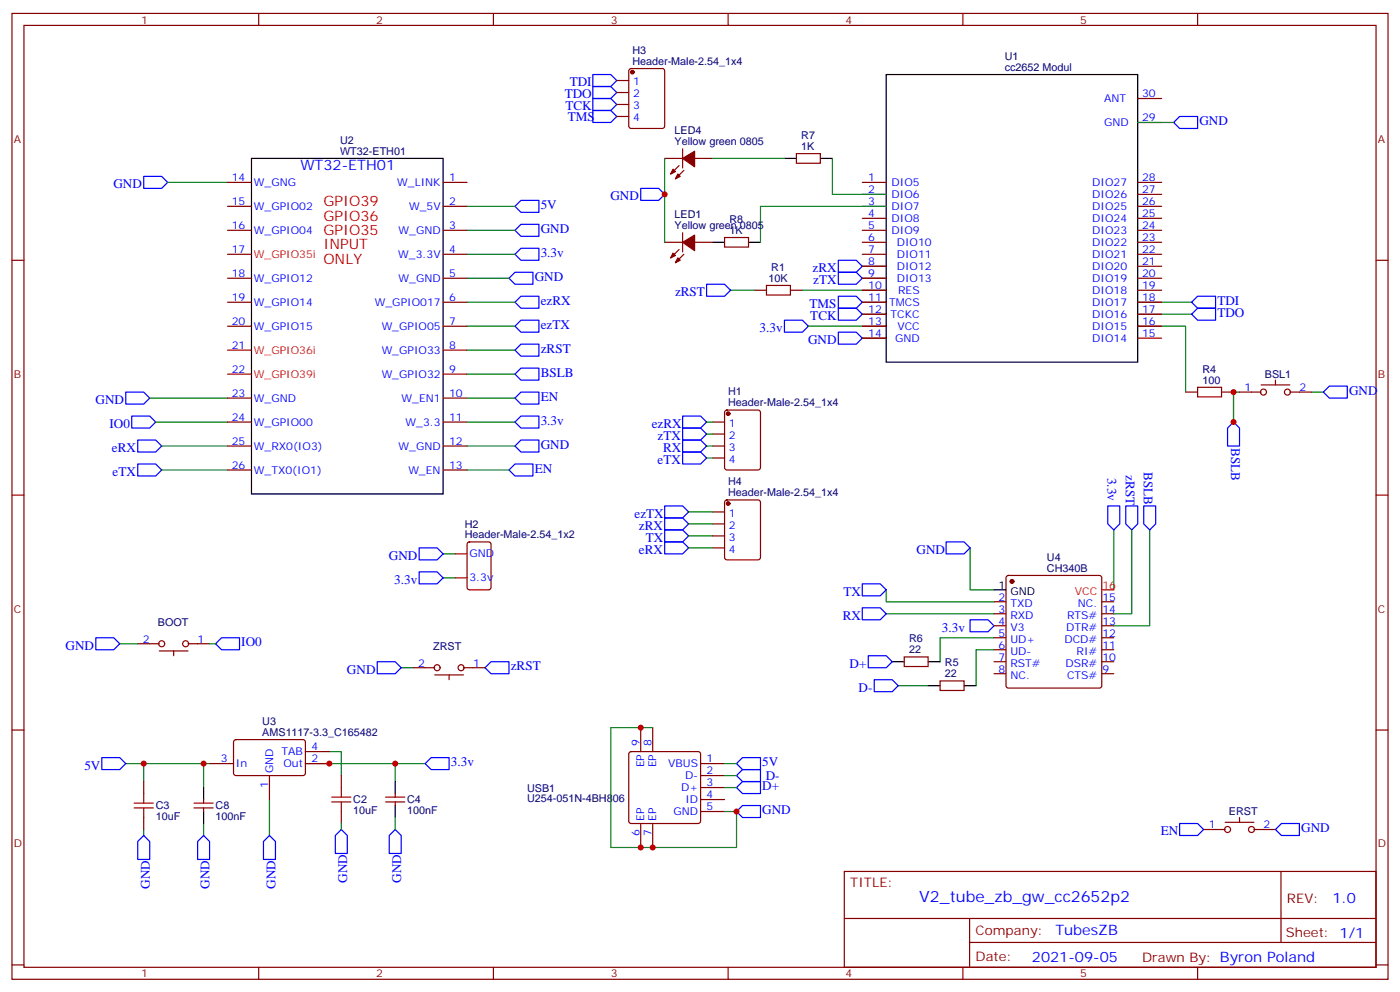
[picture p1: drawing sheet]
<svg xmlns="http://www.w3.org/2000/svg" width="412mm" height="292mm" viewBox="0 0 412 292" stroke-linecap="round" stroke-linejoin="round" font-family="sans-serif">
<g fill="none" stroke="#870000" stroke-width=".35">
<path d="M3.5 4h405.4v284.3h-405.4zM7.1 7.5h398.2v277.3h-398.2zM76.2 4v3.5M145.3 4v3.5M214.5 4v3.5M283.6 4v3.5M352.8 4v3.5M181.7 23.7h3.5M181.7 27.2h3.5M181.7 30.8h3.5M181.7 34.3h3.5M185.4 20.4l.5-.2h9.2l.6 .4 .1 16.5-.5 .7h-9.4l-.6-.4-.1-16.5z"/>
<path d="M335.1 36.1h7.1M335.1 29h7.1M67 53.7h7.1M130.5 53.7h7.1M195.8 46.6h5.3M200 48.8l-2.4 2.4M201.1 43.8v5.7M201.4 50.2l-2.4 2.4M204.6 46.6h5.3M234.6 45.2h7.1v2.8h-7.1zM254 53.7h7.1M254 57.2h7.1"/>
<path d="M335.1 53.7h7.1M335.1 57.2h7.1M3.5 76.6h3.6M67 60.7h7.1M67 67.8h7.1M67 74.9h7.1M130.5 60.7h7.1M130.5 67.8h7.1M130.5 74.9h7.1M195.8 71.3h5.3M200 73.4l-2.4 2.5M201.1 68.5v5.7"/>
<path d="M201.4 74.9l-2.4 2.4M204.6 71.3h5.3M213.4 69.9h7.1v2.8h-7.1zM254 60.7h7.1M254 64.3h7.1M254 67.8h7.1M254 71.3h7.1M254 74.9h7.1M254 78.4h7.1M335.1 60.7h7.1M335.1 64.3h7.1M335.1 67.8h7.1"/>
<path d="M335.1 71.3h7.1M335.1 74.9h7.1M335.1 78.4h7.1M405.3 76.6h3.6M67 81.9h7.1M67 89h7.1M67 96h7.1M130.5 81.9h7.1M130.5 89h7.1M130.5 96h7.1M222.2 85.4h3.6M232.8 85.4h3.6"/>
<path d="M254 85.4h7.1M254 81.9h7.1M254 89h7.1M254 92.5h7.1M254 96h7.1M254 99.6h7.1M335.1 85.4h7.1M335.1 81.9h7.1M335.1 89h7.1M335.1 92.5h7.1M335.1 96h7.1M335.1 99.6h7.1"/>
<path d="M67 103.1h7.1M67 110.1h7.1M67 117.2h7.1M130.5 103.1h7.1M130.5 110.1h7.1M130.5 117.2h7.1M349.2 115.4h3.6M359.8 115.4h3.6M365.1 115.4h6.4M371.5 113.3h8.4M375.7 111.9v1.4M379.9 115.4h6.4"/>
<path d="M67 124.2h7.1M67 131.3h7.1M67 138.4h7.1M130.5 124.2h7.1M130.5 131.3h7.1M130.5 138.4h7.1M209.9 124.2h3.5M209.9 131.3h3.5M209.9 127.8h3.5M209.9 134.8h3.5M213.7 120.9l.4-.2h9.2l.7 .5v16.5l-.4 .6-9.5 .1-.6-.5-.1-16.5zM3.5 145.8h3.6"/>
<path d="M137.8 159.7l.5-.2h5.6l.7 .5v12.9l-.4 .7h-5.9l-.7-.4v-13zM209.9 150.7h3.5M209.9 154.2h3.5M209.9 157.8h3.5M213.7 147.4l.4-.2h9.2l.7 .4v16.5l-.4 .7h-9.5l-.6-.4-.1-16.5zM405.3 145.8h3.6M134.1 163.1h3.5M134.1 170.1h3.5M209.9 161.3h3.5M292.8 177.2h3.5M296.6 169.6l.4-.2h26.8l.5 .2 .3 .5v31.8l-.3 .5-.5 .2h-26.8l-.5-.3-.2-.4v-31.8zM324.6 177.2h3.5"/>
<path d="M40.6 189.5h6.3M46.9 191.6h8.5M51.2 191.6v1.4M55.4 189.5h6.3M121.7 196.6h6.4M128.1 198.7h8.4M132.3 198.7v1.4M136.5 196.6h6.4M266.3 193.4h7.1v2.8h-7.1zM292.8 180.7h3.5M292.8 184.2h3.5M292.8 187.7h3.5"/>
<path d="M292.8 191.3h3.5M292.8 194.8h3.5M292.8 198.3h3.5M324.6 180.7h3.5M324.6 184.2h3.5M324.6 187.7h3.5M324.6 191.3h3.5M324.6 194.8h3.5M324.6 198.3h3.5M3.5 214.9h3.6M69 217.9l.5-.2 20 .1 .5 .6-.1 9.5-.6 .4h-20.1l-.4-.7v-9.2zM188.7 214.2v7.1"/>
<path d="M192.3 214.2v7.1M276.9 200.4h7.1v2.9h-7.1zM405.3 214.9h3.6M42.3 230.1v3.5M57.1 236.4h5.7M57.1 237.8h5.7M60 235.4v1M60 237.8v1.1M61.7 224.8h7.1M79.4 228.3v7.1M90 224.8h7M90 221.3h7"/>
<path d="M100.5 228.3v3.5M100.5 238.9v3.5M113.6 234.7h5.6M113.6 236.1h5.6M116.4 233.6v1.1M116.4 236.1v1M185.4 221.5l.5-.2h19.8l.5 .2 .2 .5v19.7l-.3 .5-.4 .2h-19.8l-.5-.2-.2-.5v-19.7zM206.4 224.8h7M206.4 238.9h7M206.4 235.4h7M206.4 231.8h7M206.4 228.3h7"/>
<path d="M42.3 240.7v3.5M188.7 242.4v7.1M192.3 242.4v7.1M248.7 256.5h156.6v28.3h-156.6zM354.5 244.2h6.4M360.9 242.1h8.5M365.1 240.7v1.4M369.4 244.2h6.3M377.3 256.6v20.8M248.7 270.4h156.5M285.6 277.4h119.6M285.6 270.4v14.1"/>
<path d="M3.5 284.1h3.6M76.2 284.8v3.5M145.3 284.8v3.5M214.5 284.8v3.5M283.6 284.8v3.5M352.8 284.8v3.5M405.3 284.1h3.6"/>
<circle cx="372.2" cy="115.4" r=".88"/>
<circle cx="379.2" cy="115.4" r=".88"/>
<circle cx="47.6" cy="189.5" r=".88"/>
<circle cx="54.7" cy="189.5" r=".88"/>
<circle cx="128.8" cy="196.6" r=".88"/>
<circle cx="135.8" cy="196.6" r=".88"/>
<circle cx="361.6" cy="244.2" r=".88"/>
<circle cx="368.7" cy="244.2" r=".88"/>
</g>
<g fill="none" stroke="#00f" stroke-width=".35">
<path d="M174.6 21.9h5.3l1.8 1.8-1.8 1.8h-5.3zM174.6 25.5h5.3l1.8 1.7-1.8 1.8h-5.3zM174.6 32.5h5.3l1.8 1.8-1.8 1.8h-5.3zM174.6 29h5.3l1.8 1.8-1.8 1.7h-5.3zM345.7 36.1l1.8-1.8h5.3v3.5h-5.3zM42.3 51.9h5.3l1.8 1.8-1.8 1.8h-5.3zM188.7 55.5h5.3l1.8 1.7-1.8 1.8h-5.3zM151.7 60.7l1.8-1.7h5.2v3.5h-5.2zM151.7 67.8l1.8-1.8h5.2v3.6h-5.2zM151.7 74.9l1.8-1.8h5.2v3.5h-5.2zM246.9 76.6h5.3l1.8 1.8-1.8 1.8h-5.3zM149.9 81.9l1.8-1.7h5.3v3.5h-5.3z"/>
<path d="M151.7 89l1.8-1.8h5.2v3.5h-5.2zM151.7 96l1.8-1.7h5.2v3.5h-5.2zM208.1 83.7h5.3l1.8 1.7-1.8 1.8h-5.3zM231.1 94.3h5.3l1.7 1.7-1.7 1.8h-5.3zM246.9 87.2h5.3l1.8 1.8-1.8 1.7h-5.3zM246.9 90.7h5.3l1.8 1.8-1.8 1.8h-5.3zM246.9 80.2h5.3l1.8 1.7-1.8 1.8h-5.3zM246.9 97.8h5.3l1.8 1.8-1.8 1.7h-5.3zM351 89l1.8-1.8h5.3v3.5h-5.3zM351 92.5l1.8-1.8h5.3v3.6h-5.3zM37 115.4h5.3l1.8 1.8-1.8 1.8h-5.3zM151.7 110.1l1.8-1.7h5.2v3.5h-5.2z"/>
<path d="M151.7 117.2l1.8-1.8h5.2v3.6h-5.2zM153.5 101.3h5.2v3.5h-5.2l-1.8-1.7zM389.8 115.4l1.8-1.7h5.3v3.5h-5.3zM38.8 122.5h5.3l1.8 1.7-1.8 1.8h-5.3zM40.6 129.5h5.3l1.7 1.8-1.7 1.8h-5.3zM40.6 136.6h5.3l1.7 1.8-1.7 1.7h-5.3zM149.9 138.4l1.8-1.8h5.3v3.5h-5.3zM151.7 124.2l1.8-1.7h5.2v3.5h-5.2zM151.7 131.3l1.8-1.8h5.2v3.6h-5.2zM201.1 129.5h5.3l1.7 1.8-1.7 1.8h-5.3zM201.1 122.5h5.3l1.7 1.7-1.7 1.8h-5.3zM201.1 126h5.3l1.7 1.8-1.7 1.7h-5.3z"/>
<path d="M201.1 133.1h5.3l1.7 1.7-1.7 1.8h-5.3zM361.6 126l1.8-1.8 1.7 1.8v5.3h-3.5zM195.8 156h5.3l1.7 1.8-1.7 1.7h-5.3zM195.8 159.5h5.3l1.7 1.8-1.7 1.8h-5.3zM195.8 152.5h5.3l1.7 1.7-1.7 1.8h-5.3zM195.8 148.9h5.3l1.7 1.8-1.7 1.8h-5.3zM278.7 159.5h5.3l1.8 1.8-1.8 1.8h-5.3zM326.3 148.9h3.5v5.3l-1.7 1.8-1.8-1.8zM331.6 148.9h3.5v5.3l-1.7 1.8-1.8-1.8zM336.9 148.9h3.5v5.3l-1.7 1.8-1.8-1.8zM123.5 168.3h5.3l1.7 1.8-1.7 1.8h-5.3zM123.5 161.3h5.3l1.7 1.8-1.7 1.7h-5.3z"/>
<path d="M254 171.9h5.3l1.8 1.7-1.8 1.8h-5.3zM254 178.9h5.3l1.8 1.8-1.8 1.8h-5.3zM28.2 187.7h5.3l1.8 1.8-1.8 1.8h-5.3zM63.5 189.5l1.8-1.8h5.3v3.6h-5.3zM111.1 194.8h5.3l1.8 1.8-1.8 1.7h-5.3zM142.9 196.6l1.7-1.8h5.3v3.5h-5.3zM255.8 193h5.3l1.7 1.8-1.7 1.8h-5.3zM285.8 182.5h5.2l1.8 1.7-1.8 1.8h-5.2zM257.5 200.1h5.3l1.8 1.8-1.8 1.7h-5.3zM30 223h5.3l1.7 1.8-1.7 1.8h-5.3zM125.2 224.8l1.8-1.8h5.3v3.6h-5.3zM217 228.3l1.7-1.7h5.3v3.5h-5.3z"/>
<path d="M217 231.8l1.7-1.7h5.3v3.5h-5.3zM217 224.8l1.7-1.8h5.3v3.6h-5.3zM217 238.9l1.7-1.8h5.3v3.6h-5.3zM42.3 246l1.8 1.7v5.3h-3.5v-5.3zM60 246l1.7 1.7v5.3h-3.5v-5.3zM79.4 246l1.7 1.7v5.3h-3.5v-5.3zM100.5 244.2l1.8 1.8v5.2h-3.5v-5.2zM116.4 244.2l1.8 1.8v5.2h-3.5v-5.2zM347.5 242.4h5.3l1.7 1.8-1.7 1.8h-5.3zM375.7 244.2l1.8-1.8h5.3v3.6h-5.3z"/>
</g>
<path d="M225.8 84h7v2.9h-7zM352.8 114h7v2.8h-7zM39.5 236.4h5.7M39.5 237.8h5.7M42.3 233.6v2.8M42.3 237.8v2.9M97.7 234.7h5.7M97.7 236.1h5.7M100.5 231.8v2.9M100.5 236.1v2.8" fill="none" stroke="#a10000" stroke-width=".35"/>
<g fill="none" stroke="#008700" stroke-width=".35">
<path d="M335.1 36.1h10.6M49.4 53.7h17.6M195.8 46.6v24.7M209.9 46.6h21.2M245.2 46.6v10.6h15.9M137.6 74.9h14.1M137.6 67.8h14.1M137.6 60.7h14.1M254 78.4h7.1M261.1 60.7h-37.1v10.6M137.6 89h14.1M137.6 81.9h12.3"/>
<path d="M137.6 96h14.1M215.2 85.4h7M236.4 85.4h24.7M238.1 96h23M254 89h7.1M254 92.5h7.1M254 81.9h7.1M254 99.6h7.1M335.1 96h14.1v19.4M335.1 89h15.9M335.1 92.5h15.9M44.1 117.2h22.9"/>
<path d="M137.6 103.1h14.1M137.6 110.1h14.1M137.6 117.2h14.1M363.4 115.4v8.8v-8.8h1.7M386.3 115.4h3.5M45.9 124.2h21.1M47.6 131.3h19.4M47.6 138.4h19.4M137.6 124.2h14.1M137.6 131.3h14.1M137.6 138.4h12.3M208.1 124.2h1.8"/>
<path d="M208.1 131.3h1.8M208.1 134.8h1.8M208.1 127.8h1.8M202.8 157.8h7.1M202.8 150.7h7.1M202.8 154.2h7.1M328.1 156v17.6M333.4 156v24.7h-5.3M338.7 156v28.2h-10.6M130.5 170.1h3.6M130.5 163.1h3.6M202.8 161.3h7.1"/>
<path d="M261.1 173.6v3.6h31.7M285.8 161.3v12.3h7M35.3 189.5h5.3M61.7 189.5h1.8M118.2 196.6h3.5M261.1 180.7h31.7M292.8 191.3h-5.3v10.6M292.8 187.7h-15.9v7.1M192.3 214.2h-12.4v35.3h37.1v-10.6h-3.6M264.6 201.9h8.8M37 224.8h24.7M42.3 224.8v5.3"/>
<path d="M60 224.8v7M79.4 235.4v10.6M90 224.8h35.2M97 221.3h3.5v7M116.4 224.8v5.3M213.4 224.8h3.6M213.4 228.3h3.6M213.4 231.8h3.6M42.3 244.2v1.8M60 242.4v3.6M100.5 242.4v1.8M116.4 240.7v3.5"/>
</g>
<g fill="none" stroke="#000" stroke-width=".35">
<path d="M261.1 21.9h74v84.7h-74zM74.1 46.6h56.4v98.8h-56.4zM231.1 46.6h3.5M241.7 46.6h3.5M209.9 71.3h3.5M220.5 71.3h3.5M292.8 173.6h3.5M262.8 194.8h3.5M273.4 194.8h3.5M273.4 201.9h3.5M284 201.9h3.5M60 231.8v3.6"/>
<path d="M60 238.9v3.5M116.4 230.1v3.5M116.4 237.1v3.6"/>
</g>
<g fill="#870000" stroke="#870000" stroke-width=".35">
<path d="M198.3 49.8l.7 .7-1.4 .7z"/>
<path d="M199.7 51.2l.7 .7-1.4 .7z"/>
<path d="M201.1 46.6l3.5-2.1v4.6z"/>
<path d="M198.3 74.5l.7 .7-1.4 .7z"/>
<path d="M199.7 75.9l.7 .7-1.4 .7z"/>
<path d="M201.1 71.3l3.5-2.1v4.6z"/>
<circle cx="214.5" cy="121.8" r=".53"/>
<circle cx="214.5" cy="148.2" r=".53"/>
<circle cx="186.3" cy="21.2" r=".53"/>
<circle cx="298.1" cy="171.2" r=".53"/>
</g>
<path d="M324.6 173.6h3.5" fill="none" stroke="#f00" stroke-width=".35"/>
<g fill="#c00">
<circle cx="363.4" cy="124.2" r=".88"/>
<circle cx="363.4" cy="115.4" r=".88"/>
<circle cx="97" cy="224.8" r=".88"/>
<circle cx="116.4" cy="224.8" r=".88"/>
<circle cx="60" cy="224.8" r=".88"/>
<circle cx="42.3" cy="224.8" r=".88"/>
<circle cx="195.8" cy="57.2" r=".88"/>
<circle cx="188.7" cy="214.2" r=".88"/>
<circle cx="217" cy="238.9" r=".88"/>
<circle cx="188.7" cy="249.5" r=".88"/>
<circle cx="192.3" cy="249.5" r=".88"/>
</g>
<text font-size="4.6" fill="#00f" x="270.8" y="265.6">V2_tube_zb_gw_cc2652p2</text>
<g font-size="4.2" fill="#00f">
<text x="88.5" y="50.2">WT32-ETH01</text>
<text x="392.5" y="265.8">1.0</text>
<text x="310.9" y="275.4">TubesZB</text>
<text x="304" y="283.2">2021-09-05</text>
</g>
<g font-size="4.2" fill="#f00">
<text x="95.2" y="60.7">GPIO39</text>
<text x="95.2" y="65">GPIO36</text>
<text x="95.2" y="69.2">GPIO35</text>
<text x="95.2" y="73.4">INPUT</text>
<text x="95.2" y="77.7">ONLY</text>
</g>
<g font-size="3.9" fill="#00f">
<text x="166.4" y="28.9">TDO</text>
<text x="167.8" y="25.4">TDI</text>
<text x="166.6" y="32.4">TCK</text>
<text x="167.2" y="35.5">TMS</text>
<text x="353.3" y="36.8">GND</text>
<text x="33.4" y="55.5">GND</text>
<text x="179.8" y="59">GND</text>
<text x="159.3" y="61.5">5V</text>
<text x="159.3" y="68.6">GND</text>
<text x="159.3" y="75.6">3.3v</text>
<text x="157.5" y="82.7">GND</text>
<text x="239.4" y="80.2">zRX</text>
<text x="239.5" y="83.7">zTX</text>
<text x="159.3" y="89.8">ezRX</text>
<text x="198.8" y="87.2">zRST</text>
<text x="358.6" y="89.7">TDI</text>
<text x="238.5" y="90.7">TMS</text>
<text x="238.7" y="94.3">TCK</text>
<text x="358.6" y="93.2">TDO</text>
<text x="159.3" y="96.8">ezTX</text>
<text x="223.7" y="97.8">3.3v</text>
<text x="238" y="101.3">GND</text>
<text x="159.3" y="103.9">zRST</text>
<text x="159.3" y="110.9">BSLB</text>
<text x="28.1" y="119">GND</text>
<text x="159.3" y="118">EN</text>
<text x="397.4" y="116.1">GND</text>
<text x="159.3" y="125">3.3v</text>
<text x="32.3" y="126">IO0</text>
<text x="192" y="126">ezRX</text>
<text x="193.7" y="129.5">zTX</text>
<text x="362.7" y="131.8" transform="rotate(90 362.7 131.8)">BSLB</text>
<text x="33" y="133.1">eRX</text>
<text x="159.3" y="132.1">GND</text>
<text x="193.7" y="136.6">eTX</text>
<text x="195.3" y="133.1">RX</text>
<text x="33.2" y="140.1">eTX</text>
<text x="157.5" y="139.1">EN</text>
<text x="326.3" y="140.7" transform="rotate(90 326.3 140.7)">3.3v</text>
<text x="331.6" y="139.8" transform="rotate(90 331.6 139.8)">zRST</text>
<text x="336.9" y="139" transform="rotate(90 336.9 139)">BSLB</text>
<text x="186.9" y="152.5">ezTX</text>
<text x="188.2" y="156">zRX</text>
<text x="190.2" y="159.6">TX</text>
<text x="114.6" y="164.8">GND</text>
<text x="188.2" y="163.1">eRX</text>
<text x="270" y="163.1">GND</text>
<text x="116.2" y="171.9">3.3v</text>
<text x="248.5" y="175.4">TX</text>
<text x="248.2" y="182.5">RX</text>
<text x="19.3" y="191.3">GND</text>
<text x="71.1" y="190.3">IO0</text>
<text x="277.5" y="186">3.3v</text>
<text x="150.5" y="197.4">zRST</text>
<text x="250.3" y="196.6">D+</text>
<text x="102.2" y="198.3">GND</text>
<text x="252.9" y="203.6">D-</text>
<text x="24.8" y="226.6">5V</text>
<text x="132.8" y="225.6">3.3v</text>
<text x="224.5" y="225.6">5V</text>
<text x="224.5" y="232.6">D+</text>
<text x="225.6" y="229.6">D-</text>
<text x="224.5" y="239.7">GND</text>
<text x="341.9" y="245.9">EN</text>
<text x="383.3" y="245">GND</text>
<text x="44.1" y="261.7" transform="rotate(-90 44.1 261.7)">GND</text>
<text x="61.7" y="261.7" transform="rotate(-90 61.7 261.7)">GND</text>
<text x="81.1" y="261.7" transform="rotate(-90 81.1 261.7)">GND</text>
<text x="102.3" y="259.9" transform="rotate(-90 102.3 259.9)">GND</text>
<text x="118.2" y="259.9" transform="rotate(-90 118.2 259.9)">GND</text>
</g>
<g font-size="3.9" fill="#800">
<text x="250.5" y="261.1">TITLE:</text>
<text x="379.1" y="265.8">REV:</text>
<text x="287.4" y="275.3">Company:</text>
<text x="378.7" y="275.9">Sheet: 1/1</text>
<text x="287.4" y="283">Date:</text>
<text x="336.4" y="283.1">Drawn By: Byron Poland</text>
</g>
<g font-size="3.2" fill="#800">
<text x="41.6" y="6.9">1</text>
<text x="110.8" y="6.9">2</text>
<text x="179.9" y="6.9">3</text>
<text x="249.1" y="6.9">4</text>
<text x="318.2" y="6.9">5</text>
<text x="4.1" y="42.1">A</text>
<text x="405.9" y="42.1">A</text>
<text x="4.1" y="111.2">B</text>
<text x="405.9" y="111.2">B</text>
<text x="4.1" y="180.3">C</text>
<text x="405.9" y="180.3">C</text>
<text x="4.1" y="249.5">D</text>
<text x="405.9" y="249.5">D</text>
<text x="41.6" y="287.8">1</text>
<text x="110.8" y="287.8">2</text>
<text x="179.9" y="287.8">3</text>
<text x="249.1" y="287.8">4</text>
<text x="318.2" y="287.8">5</text>
</g>
<g font-size="3.2" fill="#000080">
<text x="186.3" y="15.9">H3</text>
<text x="296" y="17.8">U1</text>
<text x="186.3" y="19.1">Header-Male-2.54_1x4</text>
<text x="296" y="20.9">cc2652 Modul</text>
<text x="198.7" y="39.5">LED4</text>
<text x="236" y="40.9">R7</text>
<text x="100.2" y="45.6">WT32-ETH01</text>
<text x="100.2" y="42.4">U2</text>
<text x="198.7" y="42.8">Yellow green 0805</text>
<text x="236" y="44.2">1K</text>
<text x="198.7" y="64.2">LED1</text>
<text x="214.9" y="65.6">R8</text>
<text x="198.7" y="67.5">Yellow green 0805</text>
<text x="214.9" y="68.9">1K</text>
<text x="226.4" y="83.1">10K</text>
<text x="227.2" y="79.8">R1</text>
<text x="354.2" y="113">100</text>
<text x="354.2" y="109.8">R4</text>
<text x="372.6" y="111.3">BSL1</text>
<text x="214.5" y="119.7">Header-Male-2.54_1x4</text>
<text x="214.5" y="116.4">H1</text>
<text x="214.5" y="142.9">H4</text>
<text x="214.5" y="146.1">Header-Male-2.54_1x4</text>
<text x="136.9" y="155.3">H2</text>
<text x="136.9" y="158.5">Header-Male-2.54_1x2</text>
<text x="308.4" y="165.1">U4</text>
<text x="308.4" y="168.3">CH340B</text>
<text x="46.5" y="184.4">BOOT</text>
<text x="127.6" y="191.5">ZRST</text>
<text x="267.8" y="189.1">R6</text>
<text x="267.8" y="192.3">22</text>
<text x="278.4" y="196.1">R5</text>
<text x="278.4" y="199.4">22</text>
<text x="77.3" y="213.4">U3</text>
<text x="77.3" y="216.5">AMS1117-3.3_C165482</text>
<text x="155.2" y="233.1">USB1</text>
<text x="45.9" y="238.2">C3</text>
<text x="63.5" y="238.2">C8</text>
<text x="104.1" y="239.7">10uF</text>
<text x="104.1" y="236.4">C2</text>
<text x="119.9" y="239.7">100nF</text>
<text x="119.9" y="236.4">C4</text>
<text x="155.2" y="236.2">U254-051N-4BH806</text>
<text x="45.9" y="241.5">10uF</text>
<text x="63.5" y="241.5">100nF</text>
<text x="362" y="240">ERST</text>
</g>
<g font-size="3.2" fill="#00f">
<text x="186.5" y="25.1">1</text>
<text x="186.5" y="28.6">2</text>
<text x="336.4" y="28.6">30</text>
<text x="186.5" y="32.2">3</text>
<text x="186.5" y="35.7">4</text>
<text x="325.3" y="30.1">ANT</text>
<text x="336.4" y="35.7">29</text>
<text x="325.3" y="37.1">GND</text>
<text x="68.3" y="53.3">14</text>
<text x="132.3" y="53.3">1</text>
<text x="255.8" y="53.3">1</text>
<text x="336.4" y="53.3">28</text>
<text x="74.8" y="54.8">W_GNG</text>
<text x="117" y="54.8">W_LINK</text>
<text x="255.8" y="56.9">2</text>
<text x="262.6" y="54.8">DIO5</text>
<text x="262.6" y="58.3">DIO6</text>
<text x="321.7" y="58.3">DIO26</text>
<text x="321.7" y="54.8">DIO27</text>
<text x="336.4" y="56.9">27</text>
<text x="68.3" y="60.4">15</text>
<text x="74.8" y="61.8">W_GPIO02</text>
<text x="120.5" y="61.8">W_5V</text>
<text x="132.3" y="60.4">2</text>
<text x="255.8" y="60.4">3</text>
<text x="255.8" y="63.9">4</text>
<text x="262.6" y="61.8">DIO7</text>
<text x="262.6" y="65.3">DIO8</text>
<text x="321.7" y="65.3">DIO24</text>
<text x="321.7" y="61.8">DIO25</text>
<text x="336.4" y="63.9">25</text>
<text x="336.4" y="60.4">26</text>
<text x="68.3" y="67.5">16</text>
<text x="74.8" y="68.9">W_GPIO04</text>
<text x="117.4" y="68.9">W_GND</text>
<text x="132.3" y="67.5">3</text>
<text x="255.8" y="67.5">5</text>
<text x="255.8" y="71">6</text>
<text x="262.6" y="68.9">DIO9</text>
<text x="321.7" y="68.9">DIO23</text>
<text x="336.4" y="71">23</text>
<text x="336.4" y="67.5">24</text>
<text x="68.3" y="74.5">17</text>
<text x="117.3" y="75.9">W_3.3V</text>
<text x="132.3" y="74.5">4</text>
<text x="255.8" y="74.5">7</text>
<text x="264.2" y="72.4">DIO10</text>
<text x="264.2" y="75.9">DIO11</text>
<text x="321.7" y="75.9">DIO21</text>
<text x="321.7" y="72.4">DIO22</text>
<text x="336.4" y="74.5">22</text>
<text x="68.3" y="81.6">18</text>
<text x="74.8" y="83">W_GPIO12</text>
<text x="117.4" y="83">W_GND</text>
<text x="132.3" y="81.6">5</text>
<text x="255.8" y="78">8</text>
<text x="255.8" y="81.6">9</text>
<text x="264.2" y="79.4">DIO12</text>
<text x="264.2" y="83">DIO13</text>
<text x="321.7" y="83">DIO19</text>
<text x="321.7" y="79.4">DIO20</text>
<text x="336.4" y="81.6">20</text>
<text x="336.4" y="78">21</text>
<text x="68.3" y="88.6">19</text>
<text x="132.3" y="88.6">6</text>
<text x="255.8" y="85.1">10</text>
<text x="255.8" y="88.6">11</text>
<text x="264.6" y="86.5">RES</text>
<text x="321.7" y="86.5">DIO18</text>
<text x="336.4" y="88.6">18</text>
<text x="336.4" y="85.1">19</text>
<text x="68.3" y="95.7">20</text>
<text x="74.8" y="90">W_GPIO14</text>
<text x="110.4" y="90">W_GPIO017</text>
<text x="132.3" y="95.7">7</text>
<text x="255.8" y="92.1">12</text>
<text x="255.8" y="95.7">13</text>
<text x="261.9" y="90">TMCS</text>
<text x="262.3" y="93.6">TCKC</text>
<text x="321.7" y="93.6">DIO16</text>
<text x="321.7" y="90">DIO17</text>
<text x="336.4" y="95.7">16</text>
<text x="336.4" y="92.1">17</text>
<text x="74.8" y="97.1">W_GPIO15</text>
<text x="112.4" y="97.1">W_GPIO05</text>
<text x="255.8" y="99.2">14</text>
<text x="263.7" y="100.6">GND</text>
<text x="264.3" y="97.1">VCC</text>
<text x="321.7" y="100.6">DIO14</text>
<text x="321.7" y="97.1">DIO15</text>
<text x="336.4" y="99.2">15</text>
<text x="68.3" y="102.7">21</text>
<text x="112.4" y="104.1">W_GPIO33</text>
<text x="132.3" y="102.7">8</text>
<text x="68.3" y="109.8">22</text>
<text x="112.4" y="111.2">W_GPIO32</text>
<text x="132.3" y="109.8">9</text>
<text x="68.3" y="116.8">23</text>
<text x="74.8" y="118.3">W_GND</text>
<text x="118.3" y="118.3">W_EN1</text>
<text x="132.3" y="116.8">10</text>
<text x="366.6" y="115.1">1</text>
<text x="382.8" y="115.1">2</text>
<text x="68.3" y="123.9">24</text>
<text x="74.8" y="125.3">W_GPIO00</text>
<text x="119.5" y="125.3">W_3.3</text>
<text x="132.3" y="123.9">11</text>
<text x="214.7" y="125.7">1</text>
<text x="68.3" y="131">25</text>
<text x="132.3" y="131">12</text>
<text x="214.7" y="129.2">2</text>
<text x="74.8" y="132.4">W_RX0(IO3)</text>
<text x="117.4" y="132.4">W_GND</text>
<text x="214.7" y="132.7">3</text>
<text x="214.7" y="136.2">4</text>
<text x="68.3" y="138">26</text>
<text x="74.8" y="139.4">W_TX0(IO1)</text>
<text x="120.3" y="139.4">W_EN</text>
<text x="132.3" y="138">13</text>
<text x="214.7" y="152.1">1</text>
<text x="214.7" y="155.6">2</text>
<text x="214.7" y="159.2">3</text>
<text x="138.3" y="164.1">GND</text>
<text x="214.7" y="162.7">4</text>
<text x="138.3" y="171.2">3.3v</text>
<text x="294.1" y="176.8">2</text>
<text x="297.6" y="178.6">TXD</text>
<text x="317.5" y="178.6">NC.</text>
<text x="324.7" y="176.8">15</text>
<text x="294.1" y="180.3">3</text>
<text x="294.1" y="183.9">4</text>
<text x="297.6" y="182.1">RXD</text>
<text x="297.6" y="185.6">V3</text>
<text x="314" y="185.6">DTR#</text>
<text x="314.3" y="182.1">RTS#</text>
<text x="324.7" y="183.9">13</text>
<text x="324.7" y="180.3">14</text>
<text x="42.1" y="189.2">2</text>
<text x="58.2" y="189.2">1</text>
<text x="294.1" y="187.4">5</text>
<text x="294.1" y="190.9">6</text>
<text x="297.6" y="189.2">UD+</text>
<text x="313.5" y="189.2">DCD#</text>
<text x="324.7" y="190.9">11</text>
<text x="324.7" y="187.4">12</text>
<text x="123.2" y="196.2">2</text>
<text x="139.3" y="196.2">1</text>
<text x="294.1" y="194.5">7</text>
<text x="294.1" y="198">8</text>
<text x="297.6" y="192.7">UD-</text>
<text x="297.6" y="196.2">RST#</text>
<text x="313.8" y="196.2">DSR#</text>
<text x="317.1" y="192.7">RI#</text>
<text x="324.7" y="198">9</text>
<text x="324.7" y="194.5">10</text>
<text x="297.6" y="199.7">NC.</text>
<text x="314.3" y="199.7">CTS#</text>
<text x="91.7" y="220.9">4</text>
<text x="188.4" y="219.5" transform="rotate(-90 188.4 219.5)">9</text>
<text x="191.9" y="219.5" transform="rotate(-90 191.9 219.5)">8</text>
<text x="65" y="224.4">3</text>
<text x="69.5" y="225.8">In</text>
<text x="80.4" y="227.6" transform="rotate(-90 80.4 227.6)">GND</text>
<text x="83" y="222.3">TAB</text>
<text x="83.5" y="225.8">Out</text>
<text x="91.7" y="224.4">2</text>
<text x="189.8" y="225.9" transform="rotate(-90 189.8 225.9)">EP</text>
<text x="193.3" y="225.9" transform="rotate(-90 193.3 225.9)">EP</text>
<text x="196.8" y="225.8">VBUS</text>
<text x="208.1" y="228">2</text>
<text x="208.1" y="224.4">1</text>
<text x="79" y="232.1" transform="rotate(-90 79 232.1)">1</text>
<text x="200.6" y="232.9">D+</text>
<text x="201.8" y="229.4">D-</text>
<text x="208.1" y="231.5">3</text>
<text x="198.4" y="240">GND</text>
<text x="201.9" y="236.4">ID</text>
<text x="208.1" y="238.5">5</text>
<text x="208.1" y="235">4</text>
<text x="189.8" y="241.7" transform="rotate(-90 189.8 241.7)">EP</text>
<text x="193.3" y="241.7" transform="rotate(-90 193.3 241.7)">EP</text>
<text x="356.1" y="243.8">1</text>
<text x="372.2" y="243.8">2</text>
<text x="188.4" y="246.2" transform="rotate(-90 188.4 246.2)">6</text>
<text x="191.9" y="246.2" transform="rotate(-90 191.9 246.2)">7</text>
</g>
<g font-size="3.2" fill="#f00">
<text x="74.8" y="75.9">W_GPIO35i</text>
<text x="74.8" y="104.1">W_GPIO36i</text>
<text x="74.8" y="111.2">W_GPIO39i</text>
<text x="324.7" y="173.3">16</text>
<text x="316.6" y="175">VCC</text>
</g>
<g font-size="3.2">
<text x="294.1" y="173.3">1</text>
<text x="297.6" y="175">GND</text>
</g>
</svg>
